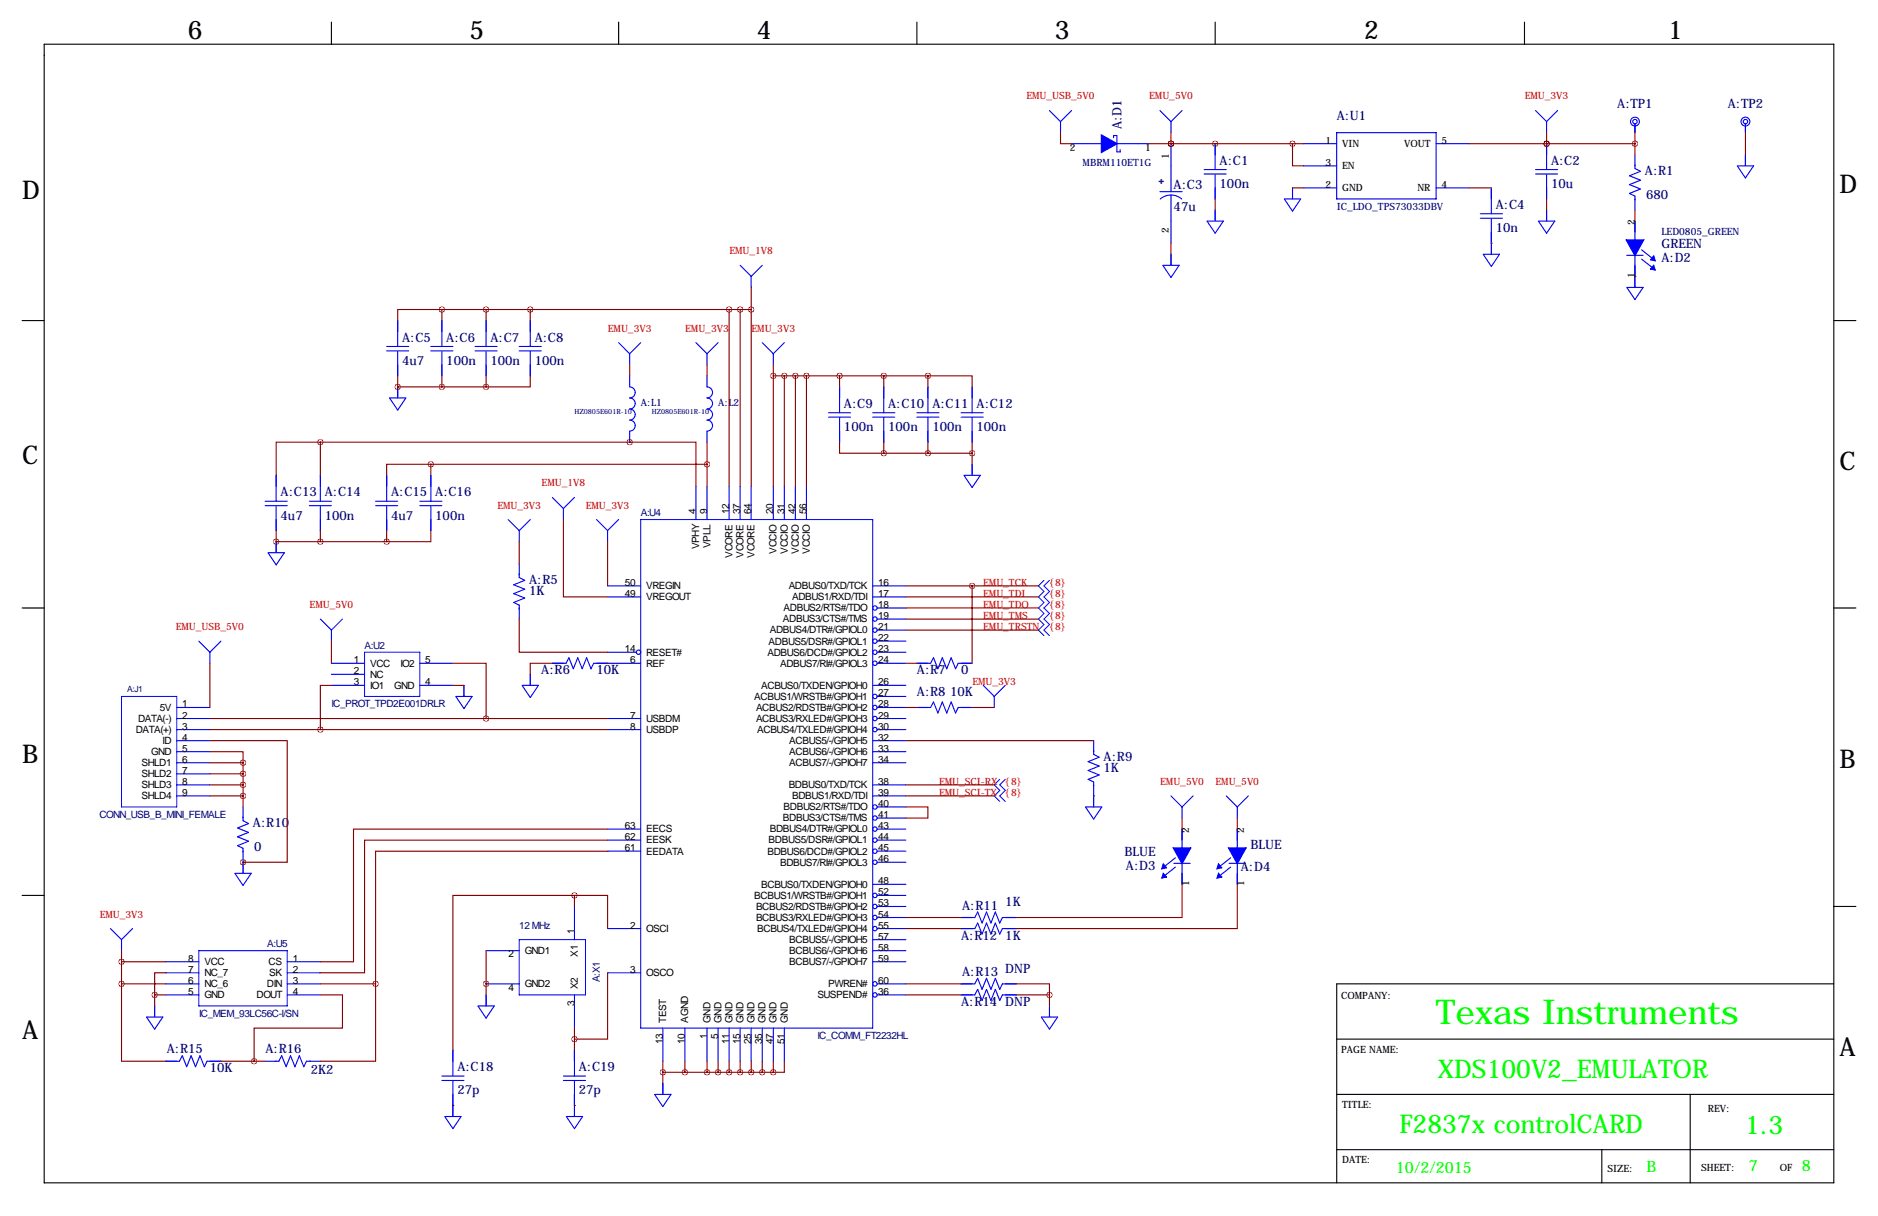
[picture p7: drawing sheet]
<svg xmlns="http://www.w3.org/2000/svg" width="432mm" height="279mm" viewBox="0 0 432 279" stroke-linecap="round" stroke-linejoin="round" font-family="sans-serif">
<g fill="none" stroke="#000" stroke-width=".25">
<path d="M10.2 10.2h411.4v261.6h-411.4zM76.2 5.1v5.1M142.2 5.1v5.1M210.8 5.1v5.1M279.4 5.1v5.1M350.5 5.1v5.1M5.1 73.7h5.1M421.6 73.7h5.1M5.1 139.7h5.1M421.6 139.7h5.1M5.1 205.7h5.1M421.6 208.3h.1"/>
<path d="M421.6 208.3h5.1M307.3 238.8h114.3M421.6 226.1h-114.3v45.7M307.3 251.5h114.3M388.6 251.5v20.3M307.3 264.2h114.3M368.3 264.2v7.6"/>
</g>
<g fill="none" stroke="#00f" stroke-width=".23">
<path d="M401.3 35.6v2.5M269.2 58.4v2.6M279.4 48.3v2.5M297.2 43.2v2.5M342.9 55.9v2.5M355.6 48.3v2.5M375.9 63.5v2.5M91.4 88.9v2.5M147.3 119.4h53.4v116.8h-53.4zM223.5 106.7v2.5M63.5 124.5v2.5M240 133.3l-1.2 1.3 1.2 1.3-1.2 1.3 1.2 1.2-1.2 1.3 1.2 1.3-1.2 1.2 1.2 1.3-1.2 1.3 1.2 1.2"/>
<path d="M241.3 133.3l-1.3 1.3 1.3 1.3-1.3 1.3 1.3 1.2-1.3 1.3 1.3 1.3-1.3 1.2 1.3 1.3-1.3 1.3 1.3 1.2M83.8 149.9h12.7v10.1h-12.7zM106.7 157.5v2.5M121.9 154.9v2.6M27.9 160h12.7v25.4h-12.7zM229.9 179.1l-1.3 1.2 1.3 1.3-1.3 1.3 1.3 1.2M231.1 179.1l-1.2 1.2 1.2 1.3-1.2 1.3 1.2 1.2M55.9 198.1v2.6M251.5 182.9v2.5M45.7 218.4h20.3v12.7h-20.3zM119.4 215.9h15.2v12.7h-15.2zM35.6 231.1v2.6"/>
<path d="M111.8 228.6v2.5M241.3 231.1v2.6M104.1 254v2.5M132.1 254v2.5M152.4 248.9v2.6"/>
</g>
<g fill="none" stroke="#00f" stroke-width=".25">
<path d="M241.3 25.4l2.5 2.5M243.8 27.9v2.6M246.4 33h17.8M246.4 25.4l-2.6 2.5M256 31.6v-.5h.8v3.8h.8v-.5M266.7 25.4l2.5 2.5M269.2 27.9v2.6M269.2 33v11M271.8 25.4l-2.6 2.5M276.9 39h5M276.9 40h5M279.4 33v6"/>
<path d="M299.7 33h7.6M299.7 38.1h7.6M307.3 30.5h22.9v15.2h-22.9zM330.2 33h7.6M353.1 39h5M353.1 40h5M353.1 25.4l2.5 2.5M355.6 27.9v2.6M355.6 33v6M358.1 25.4l-2.5 2.5M375.9 28.4v2.1M375.9 35.6v3.1l1.3 .7-2.6 1 2.6 1-2.6 1 2.6 1-2.6 1 1.3 .7v3.2"/>
<path d="M399.4 38.1l1.9 2.8 1.9-2.8h-3.7M401.3 28.4v2.1M401.3 35.6v2.3M266.7 44h5.1M266.8 45.7a3.8 3.8 0 0 1 4.9 0M269.2 44.8v11.1M269.2 58.4v2.4M277.5 50.8l1.9 2.8 1.9-2.8h-3.7M279.4 40.1v5.6M279.4 48.3v2.3M295.3 45.7l1.9 2.8 1.9-2.8h-3.7M297.2 43.2v2.4"/>
<path d="M299.7 43.2h7.6M330.2 43.2h7.6M340.4 49.1h5M340.4 50.1h5M341 58.4l1.9 2.8 1.9-2.8h-3.7M342.9 43.2v5.9M342.9 50.3v8M353.7 50.8l1.9 2.8 1.9-2.8h-3.7M355.6 40.1v5.6M355.6 48.3v2.3M374 58.7h3.8M375.9 50.8v15.1"/>
<path d="M377.4 59.5l2.9 2.3M377.4 57.4l2.9 2.3M88.9 79.6h5.1M91.4 73.7v5.9M99.1 79.6h5M101.6 73.7v5.9M109.2 79.6h5.1M111.8 73.7v5.9M119.4 79.6h5.1M121.9 73.7v5.9M142.2 78.7l2.6 2.6M147.3 78.7l-2.5 2.6"/>
<path d="M160 78.7l2.6 2.6M165.1 78.7l-2.5 2.6M170.2 61l2.5 2.5M172.7 63.5v2.5M175.3 78.7l2.5 2.6M175.3 61l-2.6 2.5M180.3 78.7l-2.5 2.6M267.4 61l1.8 2.8 1.9-2.8h-3.6M374 66l1.9 2.8 1.9-2.8h-3.7M88.9 80.6h5.1M89.6 91.4l1.8 2.8 1.9-2.8h-3.6M91.4 80.8v5.6"/>
<path d="M91.4 88.9v2.4M99.1 80.6h5M101.6 80.8v5.6M109.2 80.6h5.1M111.8 80.8v5.6M119.4 80.6h5.1M121.9 80.8v5.6M144.8 86.4v2.5a1.27 1.27 0 0 1 1.3 1.3 1.27 1.27 0 0 1-1.3 1.2 1.27 1.27 0 0 1 1.3 1.3 1.27 1.27 0 0 1-1.3 1.3 1.27 1.27 0 0 1 1.3 1.2 1.27 1.27 0 0 1-1.3 1.3 1.27 1.27 0 0 1 1.3 1.3 1.27 1.27 0 0 1-1.3 1.3v2.5M144.8 81.3v2.5M162.6 86.4v2.5a1.27 1.27 0 0 1 1.2 1.3 1.27 1.27 0 0 1-1.2 1.2 1.27 1.27 0 0 1 1.2 1.3 1.27 1.27 0 0 1-1.2 1.3 1.27 1.27 0 0 1 1.2 1.3 1.27 1.27 0 0 1-1.2 1.2 1.27 1.27 0 0 1 1.2 1.3 1.27 1.27 0 0 1-1.2 1.3v2.5M162.6 81.3v2.5M177.8 81.3v2.5"/>
<path d="M190.5 94.8h5.1M190.5 95.9h5.1M193 88.9v5.9M193 96v5.6M200.7 94.8h5M200.7 95.9h5M203.2 88.9v5.9M203.2 96v5.6M210.8 94.8h5.1M210.8 95.9h5.1M213.4 88.9v5.9M213.4 96v5.6"/>
<path d="M221 94.8h5.1M221 95.9h5.1M223.5 88.9v5.9M223.5 96v5.6M61 115.2h5M61 116.2h5M63.5 109.2v6M63.5 116.3v5.6M71.1 115.2h5.1M71.1 116.2h5.1M73.7 109.2v6M73.7 116.3v5.6"/>
<path d="M86.4 115.2h5M86.4 116.2h5M88.9 109.2v6M88.9 116.3v5.6M96.5 115.2h5.1M96.5 116.2h5.1M99.1 109.2v6M99.1 116.3v5.6M116.8 119.4l2.6 2.5M121.9 119.4l-2.5 2.5M127 114.3l2.5 2.5M129.5 116.8v2.6"/>
<path d="M132.1 114.3l-2.6 2.5M137.2 119.4l2.5 2.5M142.2 119.4l-2.5 2.5M160 111.8v7.6M162.6 111.8v7.6M167.6 111.8v7.6M170.2 111.8v7.6M172.7 111.8v7.6M177.8 111.8v7.6M180.3 111.8v7.6M182.9 111.8v7.6M185.4 111.8v7.6"/>
<path d="M221.6 109.2l1.9 2.8 1.9-2.8h-3.7M223.5 106.7v2.4M61.6 127l1.9 2.8 1.9-2.8h-3.7M63.5 124.5v2.3M119.4 129.5v3.2l1.2 .6-2.5 1.1 2.5 1-2.5 1 2.5 1-2.5 1 1.3 .6v3.2M119.4 121.9v2.6M139.7 134.6h7.6M139.7 137.2h7.6M139.7 121.9v2.6M200.7 134.6h7.6M200.7 137.2h7.6M201.7 139.7h6.6"/>
<path d="M45.7 147.3l2.6 2.6M48.3 149.9v2.5M50.8 147.3l-2.5 2.6M73.7 142.2l2.5 2.6M76.2 152.4h7.6M76.2 157.5h7.6M76.2 154.9h7.6M76.2 144.8v2.5M78.7 142.2l-2.5 2.6M96.5 152.4h7.6M96.5 157.5h7.6M106.7 157.5v2.4"/>
<path d="M120 157.5l1.9 2.8 1.9-2.8h-3.7M121.9 154.9v2.4M127 152.4h3.1l.7-1.3 1 2.6 1-2.6 1.1 2.6 1-2.6 1 2.6 .6-1.3h10.8M139.7 149.9h6.6M200.7 157.5h7.6M201.7 149.9h6.6M201.7 142.2h6.6M201.7 144.8h6.6M201.7 147.3h6.6M201.7 152.4h6.6M210.8 152.4h3.2l.6-1.3 1 2.6 1.1-2.6 1 2.6 1-2.6 1 2.6 .6-1.3h3.2M226.1 157.5l2.5 2.5"/>
<path d="M231.1 157.5l-2.5 2.5M40.6 165.1h7.7M40.6 167.6h7.7M40.6 162.6h7.7M40.6 170.2h7.7M40.6 172.7h7.7M40.6 175.3h7.7M40.6 177.8h7.7M104.8 160l1.9 2.8 1.9-2.8h-3.7M139.7 165.1h7.6M139.7 167.6h7.6M200.7 170.2h7.6"/>
<path d="M200.7 172.7h7.6M200.7 175.3h7.6M201.7 165.1h6.6M201.7 167.6h6.6M201.7 160h6.6M201.7 162.6h6.6M210.8 162.6h3.2l.6-1.3 1 2.5 1.1-2.5 1 2.5 1-2.5 1 2.5 .6-1.2h3.2M228.6 160v2.6M251.5 170.2v3.1l1.2 .7-2.5 1 2.5 1-2.5 1 2.5 1.1-2.5 1 1.3 .6v5.6M40.6 180.3h7.7M40.6 182.9h7.7M55.9 185.4v3.2l1.2 .6-2.5 1 2.5 1.1-2.5 1 2.5 1-2.5 1 1.3 .6v5.6"/>
<path d="M139.7 190.5h7.6M139.7 193h7.6M139.7 195.6h7.6M200.7 180.3h7.6M200.7 182.9h7.6M201.7 190.5h6.6M201.7 193h6.6M201.7 195.6h6.6M201.7 185.4h6.6M201.7 188h6.6M201.7 198.1h6.6M249.6 185.4l1.9 2.8 1.8-2.8h-3.6"/>
<path d="M269.2 182.9l2.6 2.5M269.9 198.4h3.8M270.3 199.2l-2.9 2.3M270.3 197.1l-2.9 2.3M271.8 185.4v2.6M271.8 190.5v12.7M274.3 182.9l-2.5 2.5M281.9 182.9l2.6 2.5M282.6 198.4h3.8M283 199.2l-2.9 2.3M283 197.1l-2.9 2.3M284.5 185.4v2.6"/>
<path d="M284.5 190.5v12.7M287 182.9l-2.5 2.5M25.4 213.4l2.5 2.5M27.9 215.9v2.5M30.5 213.4l-2.6 2.5M54 200.7l1.9 2.8 1.9-2.8h-3.7M111.8 218.4h7.6M132.1 208.3v7.6M139.7 213.4h7.6M200.7 203.2h7.6M200.7 215.9h7.6M200.7 218.4h7.6"/>
<path d="M201.7 213.4h6.6M201.7 205.7h6.6M201.7 208.3h6.6M201.7 210.8h6.6M221 213.4h3.1l.7-1.3 1 2.5 1-2.5 1 2.5 1.1-2.5 1 2.5 .6-1.2h3.2M221 210.8h3.1l.7-1.3 1 2.6 1-2.6 1 2.6 1.1-2.6 1 2.6 .6-1.3h3.2M33.7 233.7l1.9 2.8 1.8-2.8h-3.6M35.6 231.1v2.4M38.1 228.6h7.6M38.1 223.5h7.6M38.1 226.1h7.6M38.1 221h7.6"/>
<path d="M66 228.6h7.7M66 223.5h7.7M66 226.1h7.7M66 221h7.7M109.9 231.1l1.9 2.8 1.8-2.8h-3.6M111.8 226.1h7.6M111.8 228.6v2.4M132.1 228.6v7.6M139.7 223.5h7.6M152.4 236.2v7.6M157.5 236.2v7.6M162.6 236.2v7.6"/>
<path d="M165.1 236.2v7.6M167.6 236.2v7.6M170.2 236.2v7.6M172.7 236.2v7.6M175.3 236.2v7.6M177.8 236.2v7.6M180.3 236.2v7.6M200.7 221h7.6M201.7 228.6h6.6M201.7 226.1h6.6M221 228.6h3.1l.7-1.3 1 2.6 1-2.6 1 2.6 1.1-2.6 1 2.6 .6-1.3h3.2M221 226.1h3.1l.7-1.3 1 2.5 1-2.5 1 2.5 1.1-2.5 1 2.5 .6-1.2h3.2"/>
<path d="M239.4 233.7l1.9 2.8 1.9-2.8h-3.7M241.3 231.1v2.4M38.1 243.8h3.1l.7-1.2 1 2.5 1-2.5 1.1 2.5 1-2.5 1 2.5 .6-1.3h3.2M61 243.8h3.1l.7-1.2 1 2.5 1-2.5 1 2.5 1-2.5 1 2.5 .7-1.3h3.2M101.6 247.2h5.1M101.6 248.3h5.1M102.3 256.5l1.8 2.8 1.9-2.8h-3.6M104.1 241.3v5.9M104.1 248.4v8M129.5 247.2h5.1M129.5 248.3h5.1M130.2 256.5l1.9 2.8 1.9-2.8h-3.7"/>
<path d="M132.1 241.3v5.9M132.1 248.4v8M150.5 251.5l1.9 2.8 1.9-2.8h-3.7M152.4 248.9v2.4"/>
<circle cx="375.9" cy="27.9" r="1.02"/>
<circle cx="375.9" cy="27.9" r=".51"/>
<circle cx="401.3" cy="27.9" r="1.02"/>
<circle cx="401.3" cy="27.9" r=".51"/>
<circle cx="201.2" cy="139.7" r=".51"/>
<circle cx="146.8" cy="149.9" r=".51"/>
<circle cx="201.2" cy="152.4" r=".51"/>
<circle cx="201.2" cy="142.2" r=".51"/>
<circle cx="201.2" cy="144.8" r=".51"/>
<circle cx="201.2" cy="147.3" r=".51"/>
<circle cx="201.2" cy="149.9" r=".51"/>
<circle cx="201.2" cy="165.1" r=".51"/>
<circle cx="201.2" cy="160" r=".51"/>
<circle cx="201.2" cy="162.6" r=".51"/>
<circle cx="201.2" cy="167.6" r=".51"/>
<circle cx="201.2" cy="188" r=".51"/>
<circle cx="201.2" cy="193" r=".51"/>
<circle cx="201.2" cy="185.4" r=".51"/>
<circle cx="201.2" cy="190.5" r=".51"/>
<circle cx="201.2" cy="198.1" r=".51"/>
<circle cx="201.2" cy="195.6" r=".51"/>
<circle cx="201.2" cy="205.7" r=".51"/>
<circle cx="201.2" cy="213.4" r=".51"/>
<circle cx="201.2" cy="208.3" r=".51"/>
<circle cx="201.2" cy="210.8" r=".51"/>
<circle cx="201.2" cy="228.6" r=".51"/>
<circle cx="201.2" cy="226.1" r=".51"/>
</g>
<g fill="#00f" stroke="#00f" stroke-width=".25">
<path d="M280.2 198.5l.7 .9-1.1 .2z"/>
<path d="M280.2 200.7l.7 .8-1.1 .3z"/>
<path d="M282.4 194.8h4.1l-2 3.7z"/>
<path d="M267.5 198.5l.7 .9-1.1 .2z"/>
<path d="M267.5 200.7l.7 .8-1.1 .3z"/>
<path d="M269.7 194.8h4.1l-2 3.7z"/>
<path d="M380.2 58.8l.4 1.1-1.1-.2z"/>
<path d="M380.2 61l.4 1.1-1.1-.3z"/>
<path d="M373.9 55.1h4.1l-2.1 3.7z"/>
<path d="M253.2 31l3.7 2-3.7 2.1z"/>
</g>
<g fill="none" stroke="#800000" stroke-width=".25">
<path d="M243.8 30.5v2.5h2.6M264.2 33h35.5M269.2 33h.1M269.2 30.5v2.5M279.4 33h.1M297.2 33v5.1h2.5M337.8 33h38.1M355.6 33h.1M355.6 30.5v2.5M375.9 30.5v5.1M401.3 30.5v5.1M269.2 55.9v2.5"/>
<path d="M279.4 45.7v2.6M297.2 43.2h2.5M337.8 43.2h5.1M342.9 55.9h.1M355.6 45.7v2.6M375.9 48.3v2.5M101.6 71.1h-10.2v2.6M101.6 71.1v2.6M101.6 71.1h71.1M111.8 71.1v2.6M121.9 71.1v2.6M167.6 71.1v40.7"/>
<path d="M170.2 71.1v40.7M172.7 66v45.8M375.9 63.5h.1M91.4 88.9h.1M91.4 86.4v2.5M91.4 88.9h20.4M101.6 86.4v2.5M111.8 86.4v2.5M121.9 86.4v2.5h-10.1M144.8 83.8v2.6M162.6 83.8v2.6M177.8 86.4h35.6"/>
<path d="M177.8 83.8v28M180.3 86.4v25.4M182.9 86.4v25.4M185.4 86.4v25.4M193 86.4v2.5M203.2 86.4v2.5M213.4 86.4h10.1v2.5M213.4 86.4v2.5M73.7 101.6h-10.2v7.6M73.7 101.6v7.6M73.7 101.6h71.1M99.1 106.7h-10.2v2.5"/>
<path d="M99.1 106.7v2.5M99.1 106.7h63.5M129.5 119.4v17.8h10.2M144.8 101.6h15.2v10.2M144.8 101.6h.1M162.6 101.6v10.2M193 101.6v2.5h10.2M203.2 104.1h20.3M203.2 101.6v2.5M213.4 101.6v2.5M223.5 101.6v5.1M63.5 124.5h.1"/>
<path d="M63.5 121.9v2.6M63.5 124.5h25.4M73.7 121.9v2.6M88.9 121.9v2.6M99.1 121.9v2.6h-10.2M119.4 124.5v5M139.7 124.5v10.1M208.3 134.6h30.5M208.3 137.2h30.5M208.3 139.7h30.5M223.5 134.6v17.8M48.3 152.4v10.2"/>
<path d="M76.2 157.5h-2.5v10.1M76.2 147.3v5.1M104.1 152.4h7.7v12.7M104.1 157.5h2.6M119.4 142.2v7.7h20.3M127 152.4h-5.1v2.5M139.7 152.4h.1M208.3 142.2h30.5M208.3 144.8h30.5M208.3 152.4h2.5M48.3 170.2h17.7v27.9h-10.1M48.3 172.7h7.6v2.6"/>
<path d="M48.3 165.1h91.4M48.3 167.6h91.4M48.3 175.3h7.6M48.3 177.8h7.6M55.9 175.3v10.1M208.3 162.6h2.5M208.3 170.2h43.2M223.5 162.6h5.1M48.3 180.3h7.6M48.3 182.9h7.6M55.9 198.1h.1M139.7 190.5h-58.4v30.5h-7.6"/>
<path d="M139.7 193h-55.9v30.5h-10.1M139.7 195.6h-53.3v30.5M208.3 185.4h5.1v2.6h-5.1M208.3 180.3h20.3M208.3 182.9h20.3M251.5 182.9h.1M271.8 188v2.5M284.5 188v2.5M27.9 218.4v7.7M111.8 218.4v10.2M132.1 205.7h-28v35.6M132.1 205.7h7.6v7.7"/>
<path d="M132.1 205.7v2.6M208.3 210.8h12.7M208.3 213.4h12.7M271.8 203.2v7.6h-38.1M284.5 203.2v10.2h-50.8M27.9 226.1v17.7h10.2M27.9 226.1h10.2M27.9 221h10.2M35.6 228.6h2.5M35.6 228.6v2.5M38.1 223.5h-2.5v5.1M73.7 228.6h5v7.6h-20.3v7.6"/>
<path d="M73.7 226.1h12.7M86.4 226.1v17.7h-12.7M111.8 226.1h.1M132.1 236.2v5.1M139.7 223.5v15.3h-7.6M208.3 226.1h12.7M208.3 228.6h12.7M233.7 226.1h7.6v2.5M233.7 228.6h7.6M241.3 228.6v2.5M50.8 243.8h10.2M104.1 254h.1"/>
<path d="M132.1 254h.1M152.4 243.8v5.1M152.4 246.4h25.4M157.5 243.8v2.6M162.6 243.8v2.6M165.1 243.8v2.6M167.6 243.8v2.6M170.2 243.8v2.6M172.7 243.8v2.6M175.3 243.8v2.6M177.8 243.8v2.6M180.3 243.8v2.6h-2.5"/>
</g>
<path d="M223.5 134.6a.05 .05 0 0 0 .1 0 .05 .05 0 0 0-.1 0zM223.5 104.1a.05 .05 0 0 0 .1 0 .05 .05 0 0 0-.1 0zM213.3 104.1a.05 .05 0 0 0 .1 0 .05 .05 0 0 0-.1 0zM180.3 86.4a.05 .05 0 0 0 .1 0 .05 .05 0 0 0-.1 0zM193 86.4a.05 .05 0 0 0 .1 0 .05 .05 0 0 0-.1 0zM213.3 86.4a.05 .05 0 0 0 .1 0 .05 .05 0 0 0-.1 0zM185.4 86.4a.05 .05 0 0 0 .1 0 .05 .05 0 0 0-.1 0zM182.8 86.4a.05 .05 0 0 0 .1 0 .05 .05 0 0 0-.1 0zM55.8 198.1a.05 .05 0 0 0 .1 0 .05 .05 0 0 0-.1 0zM55.8 175.3a.05 .05 0 0 0 .1 0 .05 .05 0 0 0-.1 0zM55.8 177.8a.05 .05 0 0 0 .1 0 .05 .05 0 0 0-.1 0zM55.8 180.3a.05 .05 0 0 0 .1 0 .05 .05 0 0 0-.1 0zM55.8 182.9a.05 .05 0 0 0 .1 0 .05 .05 0 0 0-.1 0zM27.9 221a.05 .05 0 0 0 .1 0 .05 .05 0 0 0-.1 0zM27.9 226.1a.05 .05 0 0 0 .1 0 .05 .05 0 0 0-.1 0zM86.3 226.1a.05 .05 0 0 0 .1 0 .05 .05 0 0 0-.1 0zM111.7 226.1a.05 .05 0 0 0 .1 0 .05 .05 0 0 0-.1 0zM132 238.8a.05 .05 0 0 0 .1 0 .05 .05 0 0 0-.1 0zM132 205.7a.05 .05 0 0 0 .1 0 .05 .05 0 0 0-.1 0zM157.4 246.4a.05 .05 0 0 0 .1 0 .05 .05 0 0 0-.1 0zM162.5 246.4a.05 .05 0 0 0 .1 0 .05 .05 0 0 0-.1 0zM170.1 246.4a.05 .05 0 0 0 .1 0 .05 .05 0 0 0-.1 0zM167.6 246.4a.05 .05 0 0 0 .1 0 .05 .05 0 0 0-.1 0zM172.7 246.4a.05 .05 0 0 0 .1 0 .05 .05 0 0 0-.1 0zM175.2 246.4a.05 .05 0 0 0 .1 0 .05 .05 0 0 0-.1 0zM73.6 124.5a.05 .05 0 0 0 .1 0 .05 .05 0 0 0-.1 0zM144.7 101.6a.05 .05 0 0 0 .1 0 .05 .05 0 0 0-.1 0zM73.6 101.6a.05 .05 0 0 0 .1 0 .05 .05 0 0 0-.1 0zM99 106.7a.05 .05 0 0 0 .1 0 .05 .05 0 0 0-.1 0zM162.5 106.7a.05 .05 0 0 0 .1 0 .05 .05 0 0 0-.1 0zM111.7 71.1a.05 .05 0 0 0 .1 0 .05 .05 0 0 0-.1 0zM121.9 71.1a.05 .05 0 0 0 .1 0 .05 .05 0 0 0-.1 0zM91.4 88.9a.05 .05 0 0 0 .1 0 .05 .05 0 0 0-.1 0zM111.7 88.9a.05 .05 0 0 0 .1 0 .05 .05 0 0 0-.1 0zM167.6 71.1a.05 .05 0 0 0 .1 0 .05 .05 0 0 0-.1 0zM170.1 71.1a.05 .05 0 0 0 .1 0 .05 .05 0 0 0-.1 0zM172.7 71.1a.05 .05 0 0 0 .1 0 .05 .05 0 0 0-.1 0zM375.9 33a.05 .05 0 0 0 .1 0 .05 .05 0 0 0-.1 0zM297.1 33a.05 .05 0 0 0 .1 0 .05 .05 0 0 0-.1 0zM269.2 33a.05 .05 0 0 0 .1 0 .05 .05 0 0 0-.1 0zM269.2 33a.05 .05 0 0 0 .1 0 .05 .05 0 0 0-.1 0zM73.6 167.6a.05 .05 0 0 0 .1 0 .05 .05 0 0 0-.1 0zM111.7 165.1a.05 .05 0 0 0 .1 0 .05 .05 0 0 0-.1 0zM35.5 228.6a.05 .05 0 0 0 .1 0 .05 .05 0 0 0-.1 0zM58.4 243.8a.05 .05 0 0 0 .1 0 .05 .05 0 0 0-.1 0z" fill="#800000" stroke="#800000" stroke-width="1.3"/>
<text font-size="7.9" fill="#0f0" x="330.2" y="235.2">Texas Instruments</text>
<g font-size="5.9">
<text x="43.2" y="8.9">6</text>
<text x="107.9" y="8.9">5</text>
<text x="174" y="8.9">4</text>
<text x="242.6" y="8.9">3</text>
<text x="313.7" y="8.9">2</text>
<text x="383.5" y="8.9">1</text>
<text x="5.1" y="45.7">D</text>
<text x="422.9" y="44.4">D</text>
<text x="5.1" y="106.7">C</text>
<text x="422.9" y="107.9">C</text>
<text x="5.1" y="175.3">B</text>
<text x="422.9" y="176.5">B</text>
<text x="5.1" y="238.8">A</text>
<text x="422.9" y="242.6">A</text>
</g>
<g font-size="5.9" fill="#0f0">
<text x="330.6" y="247.7">XDS100V2_EMULATOR</text>
<text x="321.7" y="260.4">F2837x controlCARD</text>
<text x="401.2" y="260.6">1.3</text>
</g>
<g font-size="3.6" fill="#0f0">
<text x="321" y="269.5">10/2/2015</text>
<text x="378.6" y="269.2">B</text>
<text x="402.1" y="269">7</text>
<text x="414.3" y="269">8</text>
</g>
<g font-size="3" fill="#000080">
<text x="257.9" y="29.7" transform="rotate(-90 257.9 29.7)">A:D1</text>
<text x="307.3" y="27.7">A:U1</text>
<text x="371.8" y="24.9">A:TP1</text>
<text x="397.2" y="24.9">A:TP2</text>
<text x="280.4" y="37.8">A:C1</text>
<text x="356.6" y="37.8">A:C2</text>
<text x="378.2" y="40.1">A:R1</text>
<text x="269.8" y="43.3">A:C3</text>
<text x="280.4" y="43.2">100n</text>
<text x="356.6" y="43.2">10u</text>
<text x="378.5" y="45.7">680</text>
<text x="269.8" y="48.5">47u</text>
<text x="343.9" y="48">A:C4</text>
<text x="343.9" y="53.3">10n</text>
<text x="382" y="56.9">GREEN</text>
<text x="382" y="60.2">A:D2</text>
<text x="92.5" y="78.5">A:C5</text>
<text x="92.5" y="83.8">4u7</text>
<text x="102.6" y="78.5">A:C6</text>
<text x="102.6" y="83.8">100n</text>
<text x="112.8" y="78.5">A:C7</text>
<text x="112.8" y="83.8">100n</text>
<text x="122.9" y="78.5">A:C8</text>
<text x="122.9" y="83.8">100n</text>
<text x="194.1" y="93.7">A:C9</text>
<text x="204.2" y="93.7">A:C10</text>
<text x="214.4" y="93.7">A:C11</text>
<text x="224.5" y="93.7">A:C12</text>
<text x="194.1" y="99.1">100n</text>
<text x="204.2" y="99.1">100n</text>
<text x="214.4" y="99.1">100n</text>
<text x="224.5" y="99.1">100n</text>
<text x="64.5" y="114">A:C13</text>
<text x="64.5" y="119.4">4u7</text>
<text x="74.7" y="114">A:C14</text>
<text x="74.7" y="119.4">100n</text>
<text x="89.9" y="114">A:C15</text>
<text x="89.9" y="119.4">4u7</text>
<text x="100.1" y="114">A:C16</text>
<text x="100.1" y="119.4">100n</text>
<text x="121.7" y="134.1">A:R5</text>
<text x="121.7" y="136.7">1K</text>
<text x="124.5" y="154.9">A:R6</text>
<text x="137.2" y="154.9">10K</text>
<text x="210.8" y="154.9">A:R7</text>
<text x="221" y="154.9">0</text>
<text x="210.8" y="160">A:R8</text>
<text x="218.4" y="160">10K</text>
<text x="253.7" y="174.8">A:R9</text>
<text x="253.7" y="177.3">1K</text>
<text x="58.2" y="190">A:R10</text>
<text x="58.4" y="195.6">0</text>
<text x="258.6" y="196.6">BLUE</text>
<text x="287.5" y="195.1">BLUE</text>
<text x="258.9" y="199.9">A:D3</text>
<text x="285.3" y="200.2">A:D4</text>
<text x="221.2" y="209">A:R11</text>
<text x="231.1" y="208.3">1K</text>
<text x="221" y="215.9">A:R12</text>
<text x="231.1" y="215.9">1K</text>
<text x="221.2" y="224.3">A:R13</text>
<text x="231.1" y="223.5">DNP</text>
<text x="221" y="231.1">A:R14 DNP</text>
<text x="38.4" y="242.1">A:R15</text>
<text x="61" y="241.9">A:R16</text>
<text x="48.3" y="246.4">10K</text>
<text x="71.4" y="246.7">2K2</text>
<text x="105.2" y="246.1">A:C18</text>
<text x="105.2" y="251.5">27p</text>
<text x="133.1" y="246.1">A:C19</text>
<text x="133.1" y="251.5">27p</text>
</g>
<g font-size="2.3" fill="#f00">
<text x="236" y="22.9">EMU_USB_5V0</text>
<text x="264.2" y="22.9">EMU_5V0</text>
<text x="350.6" y="22.9">EMU_3V3</text>
<text x="167.7" y="58.4">EMU_1V8</text>
<text x="139.8" y="76.2">EMU_3V3</text>
<text x="157.6" y="76.2">EMU_3V3</text>
<text x="172.8" y="76.2">EMU_3V3</text>
<text x="124.5" y="111.8">EMU_1V8</text>
<text x="114.4" y="116.8">EMU_3V3</text>
<text x="134.7" y="116.8">EMU_3V3</text>
<text x="226.1" y="134.6">EMU_TCK</text>
<text x="226.1" y="137.2">EMU_TDI</text>
<text x="241.3" y="134.6">{8}</text>
<text x="241.3" y="137.2">{8}</text>
<text x="71.2" y="139.7">EMU_5V0</text>
<text x="226.1" y="142.2">EMU_TMS</text>
<text x="226.1" y="139.7">EMU_TDO</text>
<text x="241.3" y="142.2">{8}</text>
<text x="241.3" y="139.7">{8}</text>
<text x="40.4" y="144.8">EMU_USB_5V0</text>
<text x="226.1" y="144.8">EMU_TRSTN</text>
<text x="241.3" y="144.8">{8}</text>
<text x="223.6" y="157.5">EMU_3V3</text>
<text x="215.9" y="180.3">EMU_SCI-RX</text>
<text x="215.9" y="182.9">EMU_SCI-TX</text>
<text x="231.1" y="180.3">{8}</text>
<text x="231.1" y="182.9">{8}</text>
<text x="266.8" y="180.3">EMU_5V0</text>
<text x="279.5" y="180.3">EMU_5V0</text>
<text x="22.9" y="210.8">EMU_3V3</text>
</g>
<g font-size="2.3">
<text x="246" y="34.6">2</text>
<text x="263.3" y="34.6">1</text>
<text x="304.8" y="33">1</text>
<text x="308.6" y="33.8">VIN</text>
<text x="322.9" y="33.8">VOUT</text>
<text x="331.5" y="33">5</text>
<text x="268.7" y="36.6" transform="rotate(-90 268.7 36.6)">1</text>
<text x="304.8" y="38.1">3</text>
<text x="308.6" y="38.9">EN</text>
<text x="304.8" y="43.2">2</text>
<text x="308.6" y="44">GND</text>
<text x="325.9" y="44">NR</text>
<text x="331.5" y="43.2">4</text>
<text x="268.7" y="53.6" transform="rotate(-90 268.7 53.6)">2</text>
<text x="375.9" y="51.7" transform="rotate(-90 375.9 51.7)">2</text>
<text x="375.9" y="63.9" transform="rotate(-90 375.9 63.9)">1</text>
<text x="160" y="118.1" transform="rotate(-90 160 118.1)">4</text>
<text x="162.6" y="118.1" transform="rotate(-90 162.6 118.1)">9</text>
<text x="167.6" y="118.1" transform="rotate(-90 167.6 118.1)">12</text>
<text x="170.2" y="118.1" transform="rotate(-90 170.2 118.1)">37</text>
<text x="172.7" y="118.1" transform="rotate(-90 172.7 118.1)">64</text>
<text x="177.8" y="118.1" transform="rotate(-90 177.8 118.1)">20</text>
<text x="180.3" y="118.1" transform="rotate(-90 180.3 118.1)">31</text>
<text x="182.9" y="118.1" transform="rotate(-90 182.9 118.1)">42</text>
<text x="185.4" y="118.1" transform="rotate(-90 185.4 118.1)">56</text>
<text x="163.3" y="125.9" transform="rotate(-90 163.3 125.9)">VPLL</text>
<text x="160.8" y="126.2" transform="rotate(-90 160.8 126.2)">VPHY</text>
<text x="168.4" y="128.2" transform="rotate(-90 168.4 128.2)">VCORE</text>
<text x="170.9" y="128.2" transform="rotate(-90 170.9 128.2)">VCORE</text>
<text x="173.5" y="128.2" transform="rotate(-90 173.5 128.2)">VCORE</text>
<text x="178.6" y="127.2" transform="rotate(-90 178.6 127.2)">VCCIO</text>
<text x="181.1" y="127.2" transform="rotate(-90 181.1 127.2)">VCCIO</text>
<text x="183.6" y="127.2" transform="rotate(-90 183.6 127.2)">VCCIO</text>
<text x="186.2" y="127.2" transform="rotate(-90 186.2 127.2)">VCCIO</text>
<text x="143.7" y="134.6">50</text>
<text x="143.7" y="137.2">49</text>
<text x="148.6" y="135.4">VREGIN</text>
<text x="148.6" y="137.9">VREGOUT</text>
<text x="181.3" y="135.4">ADBUS0/TXD/TCK</text>
<text x="182.1" y="137.9">ADBUS1/RXD/TDI</text>
<text x="201.9" y="134.6">16</text>
<text x="201.9" y="137.2">17</text>
<text x="180" y="143">ADBUS3/CTS#/TMS</text>
<text x="180.2" y="140.5">ADBUS2/RTS#/TDO</text>
<text x="201.9" y="139.7">18</text>
<text x="201.9" y="142.2">19</text>
<text x="143.7" y="149.9">14</text>
<text x="176.7" y="148.1">ADBUS5/DSR#/GPIOL1</text>
<text x="177" y="145.5">ADBUS4/DTR#/GPIOL0</text>
<text x="201.9" y="144.8">21</text>
<text x="201.9" y="147.3">22</text>
<text x="201.9" y="149.9">23</text>
<text x="81.4" y="152.4">1</text>
<text x="81.4" y="154.9">2</text>
<text x="85.1" y="153.2">VCC</text>
<text x="85.1" y="155.7">NC</text>
<text x="92.1" y="153.2">IO2</text>
<text x="97.8" y="152.4">5</text>
<text x="144.9" y="152.4">6</text>
<text x="148.6" y="150.6">RESET#</text>
<text x="148.6" y="153.2">REF</text>
<text x="176.5" y="150.6">ADBUS6/DCD#/GPIOL2</text>
<text x="179.4" y="153.2">ADBUS7/RI#/GPIOL3</text>
<text x="201.9" y="152.4">24</text>
<text x="81.4" y="157.5">3</text>
<text x="85.1" y="158.2">IO1</text>
<text x="90.6" y="158.2">GND</text>
<text x="97.8" y="157.5">4</text>
<text x="173.4" y="160.8">ACBUS1/WRSTB#/GPIOH1</text>
<text x="175" y="158.2">ACBUS0/TXDEN/GPIOH0</text>
<text x="201.9" y="157.5">26</text>
<text x="201.9" y="160">27</text>
<text x="31.7" y="165.9">DATA(-)</text>
<text x="36.7" y="163.3">5V</text>
<text x="41.9" y="162.6">1</text>
<text x="41.9" y="167.6">3</text>
<text x="41.9" y="165.1">2</text>
<text x="144.9" y="165.1">7</text>
<text x="144.9" y="167.6">8</text>
<text x="148.6" y="165.9">USBDM</text>
<text x="173.8" y="165.9">ACBUS3/RXLED#/GPIOH3</text>
<text x="173.8" y="163.3">ACBUS2/RDSTB#/GPIOH2</text>
<text x="201.9" y="165.1">29</text>
<text x="201.9" y="167.6">30</text>
<text x="201.9" y="162.6">28</text>
<text x="31.2" y="168.4">DATA(+)</text>
<text x="34.8" y="173.5">GND</text>
<text x="37.4" y="170.9">ID</text>
<text x="41.9" y="170.2">4</text>
<text x="41.9" y="172.7">5</text>
<text x="148.6" y="168.4">USBDP</text>
<text x="174.1" y="168.4">ACBUS4/TXLED#/GPIOH4</text>
<text x="181.5" y="170.9">ACBUS5/-/GPIOH5</text>
<text x="181.5" y="173.5">ACBUS6/-/GPIOH6</text>
<text x="201.9" y="170.2">32</text>
<text x="201.9" y="172.7">33</text>
<text x="32.5" y="176">SHLD1</text>
<text x="32.5" y="178.6">SHLD2</text>
<text x="41.9" y="175.3">6</text>
<text x="41.9" y="177.8">7</text>
<text x="181.5" y="176">ACBUS7/-/GPIOH7</text>
<text x="201.9" y="175.3">34</text>
<text x="32.5" y="181.1">SHLD3</text>
<text x="32.5" y="183.6">SHLD4</text>
<text x="41.9" y="180.3">8</text>
<text x="41.9" y="182.9">9</text>
<text x="181.3" y="181.1">BDBUS0/TXD/TCK</text>
<text x="182.1" y="183.6">BDBUS1/RXD/TDI</text>
<text x="201.9" y="180.3">38</text>
<text x="201.9" y="182.9">39</text>
<text x="201.9" y="185.4">40</text>
<text x="143.7" y="190.5">63</text>
<text x="148.6" y="191.3">EECS</text>
<text x="177" y="191.3">BDBUS4/DTR#/GPIOL0</text>
<text x="180" y="188.7">BDBUS3/CTS#/TMS</text>
<text x="180.2" y="186.2">BDBUS2/RTS#/TDO</text>
<text x="201.9" y="188">41</text>
<text x="201.9" y="190.5">43</text>
<text x="273.4" y="191.4" transform="rotate(-90 273.4 191.4)">2</text>
<text x="286.1" y="191.4" transform="rotate(-90 286.1 191.4)">2</text>
<text x="143.7" y="193">62</text>
<text x="143.7" y="195.6">61</text>
<text x="148.6" y="193.8">EESK</text>
<text x="148.6" y="196.3">EEDATA</text>
<text x="176.5" y="196.3">BDBUS6/DCD#/GPIOL2</text>
<text x="176.7" y="193.8">BDBUS5/DSR#/GPIOL1</text>
<text x="201.9" y="193">44</text>
<text x="201.9" y="195.6">45</text>
<text x="175" y="204">BCBUS0/TXDEN/GPIOH0</text>
<text x="179.4" y="198.9">BDBUS7/RI#/GPIOL3</text>
<text x="201.9" y="198.1">46</text>
<text x="201.9" y="203.2">48</text>
<text x="273.4" y="203.6" transform="rotate(-90 273.4 203.6)">1</text>
<text x="286.1" y="203.6" transform="rotate(-90 286.1 203.6)">1</text>
<text x="173.4" y="206.5">BCBUS1/WRSTB#/GPIOH1</text>
<text x="173.8" y="209">BCBUS2/RDSTB#/GPIOH2</text>
<text x="201.9" y="205.7">52</text>
<text x="201.9" y="208.3">53</text>
<text x="132.1" y="214.6" transform="rotate(-90 132.1 214.6)">1</text>
<text x="144.9" y="213.4">2</text>
<text x="148.6" y="214.1">OSCI</text>
<text x="173.8" y="211.6">BCBUS3/RXLED#/GPIOH3</text>
<text x="174.1" y="214.1">BCBUS4/TXLED#/GPIOH4</text>
<text x="201.9" y="210.8">54</text>
<text x="201.9" y="213.4">55</text>
<text x="201.9" y="215.9">57</text>
<text x="43.3" y="221">8</text>
<text x="47" y="221.7">VCC</text>
<text x="61.7" y="221.7">CS</text>
<text x="67.3" y="221">1</text>
<text x="116.9" y="220">2</text>
<text x="120.6" y="219.2">GND1</text>
<text x="132.8" y="219.8" transform="rotate(-90 132.8 219.8)">X1</text>
<text x="181.5" y="216.7">BCBUS5/-/GPIOH5</text>
<text x="181.5" y="219.2">BCBUS6/-/GPIOH6</text>
<text x="181.5" y="221.7">BCBUS7/-/GPIOH7</text>
<text x="201.9" y="218.4">58</text>
<text x="201.9" y="221">59</text>
<text x="43.3" y="223.5">7</text>
<text x="43.3" y="226.1">6</text>
<text x="47" y="224.3">NC_7</text>
<text x="47" y="226.8">NC_6</text>
<text x="61.3" y="226.8">DIN</text>
<text x="61.9" y="224.3">SK</text>
<text x="67.3" y="223.5">2</text>
<text x="67.3" y="226.1">3</text>
<text x="116.9" y="227.6">4</text>
<text x="120.6" y="226.8">GND2</text>
<text x="132.8" y="227.3" transform="rotate(-90 132.8 227.3)">X2</text>
<text x="144.9" y="223.5">3</text>
<text x="148.6" y="224.3">OSCO</text>
<text x="190.4" y="226.8">PWREN#</text>
<text x="201.9" y="226.1">60</text>
<text x="43.3" y="228.6">5</text>
<text x="47" y="229.4">GND</text>
<text x="59" y="229.4">DOUT</text>
<text x="67.3" y="228.6">4</text>
<text x="132.1" y="231.1" transform="rotate(-90 132.1 231.1)">3</text>
<text x="187.9" y="229.4">SUSPEND#</text>
<text x="201.9" y="228.6">36</text>
<text x="308.4" y="229.6">COMPANY:</text>
<text x="152.4" y="239.9" transform="rotate(-90 152.4 239.9)">13</text>
<text x="153.2" y="234.9" transform="rotate(-90 153.2 234.9)">TEST</text>
<text x="157.5" y="239.9" transform="rotate(-90 157.5 239.9)">10</text>
<text x="158.2" y="234.9" transform="rotate(-90 158.2 234.9)">AGND</text>
<text x="162.6" y="238.7" transform="rotate(-90 162.6 238.7)">1</text>
<text x="163.3" y="234.9" transform="rotate(-90 163.3 234.9)">GND</text>
<text x="165.1" y="238.7" transform="rotate(-90 165.1 238.7)">5</text>
<text x="165.9" y="234.9" transform="rotate(-90 165.9 234.9)">GND</text>
<text x="167.6" y="239.9" transform="rotate(-90 167.6 239.9)">11</text>
<text x="168.4" y="234.9" transform="rotate(-90 168.4 234.9)">GND</text>
<text x="170.2" y="239.9" transform="rotate(-90 170.2 239.9)">15</text>
<text x="170.9" y="234.9" transform="rotate(-90 170.9 234.9)">GND</text>
<text x="172.7" y="239.9" transform="rotate(-90 172.7 239.9)">25</text>
<text x="173.5" y="234.9" transform="rotate(-90 173.5 234.9)">GND</text>
<text x="175.3" y="239.9" transform="rotate(-90 175.3 239.9)">35</text>
<text x="176" y="234.9" transform="rotate(-90 176 234.9)">GND</text>
<text x="177.8" y="239.9" transform="rotate(-90 177.8 239.9)">47</text>
<text x="178.6" y="234.9" transform="rotate(-90 178.6 234.9)">GND</text>
<text x="180.3" y="239.9" transform="rotate(-90 180.3 239.9)">51</text>
<text x="181.1" y="234.9" transform="rotate(-90 181.1 234.9)">GND</text>
<text x="308.4" y="242.1">PAGE NAME:</text>
<text x="308.6" y="254.5">TITLE:</text>
<text x="392.7" y="255.5">REV:</text>
<text x="308.6" y="267.2">DATE:</text>
<text x="369.6" y="269.2">SIZE:</text>
<text x="391.2" y="269">SHEET:</text>
<text x="409.2" y="269">OF</text>
</g>
<g font-size="2.3" fill="#000080">
<text x="248.9" y="38.1">MBRM110ET1G</text>
<text x="266.4" y="42.2">+</text>
<text x="307.3" y="48.3">IC_LDO_TPS73033DBV</text>
<text x="382" y="53.9">LED0805_GREEN</text>
<text x="147.3" y="93.2">A:L1</text>
<text x="165.1" y="93.2">A:L2</text>
<text x="147.3" y="118.6">A:U4</text>
<text x="83.8" y="149.1">A:U2</text>
<text x="76.2" y="162.6">IC_PROT_TPD2E001DRLR</text>
<text x="22.9" y="188">CONN_USB_B_MINI_FEMALE</text>
<text x="119.4" y="213.4">12 MHz</text>
<text x="61.4" y="217.7">A:U5</text>
<text x="137.9" y="225.6" transform="rotate(-90 137.9 225.6)">A:X1</text>
<text x="45.8" y="233.7">IC_MEM_93LC56C-I/SN</text>
<text x="188" y="238.8">IC_COMM_FT2232HL</text>
</g>
<text font-size="2" fill="#000080" x="29.2" y="159">A:J1</text>
<g font-size="1.6" fill="#000080">
<text x="132.1" y="95.1">HZ0805E601R-10</text>
<text x="149.9" y="95.1">HZ0805E601R-10</text>
</g>
</svg>
